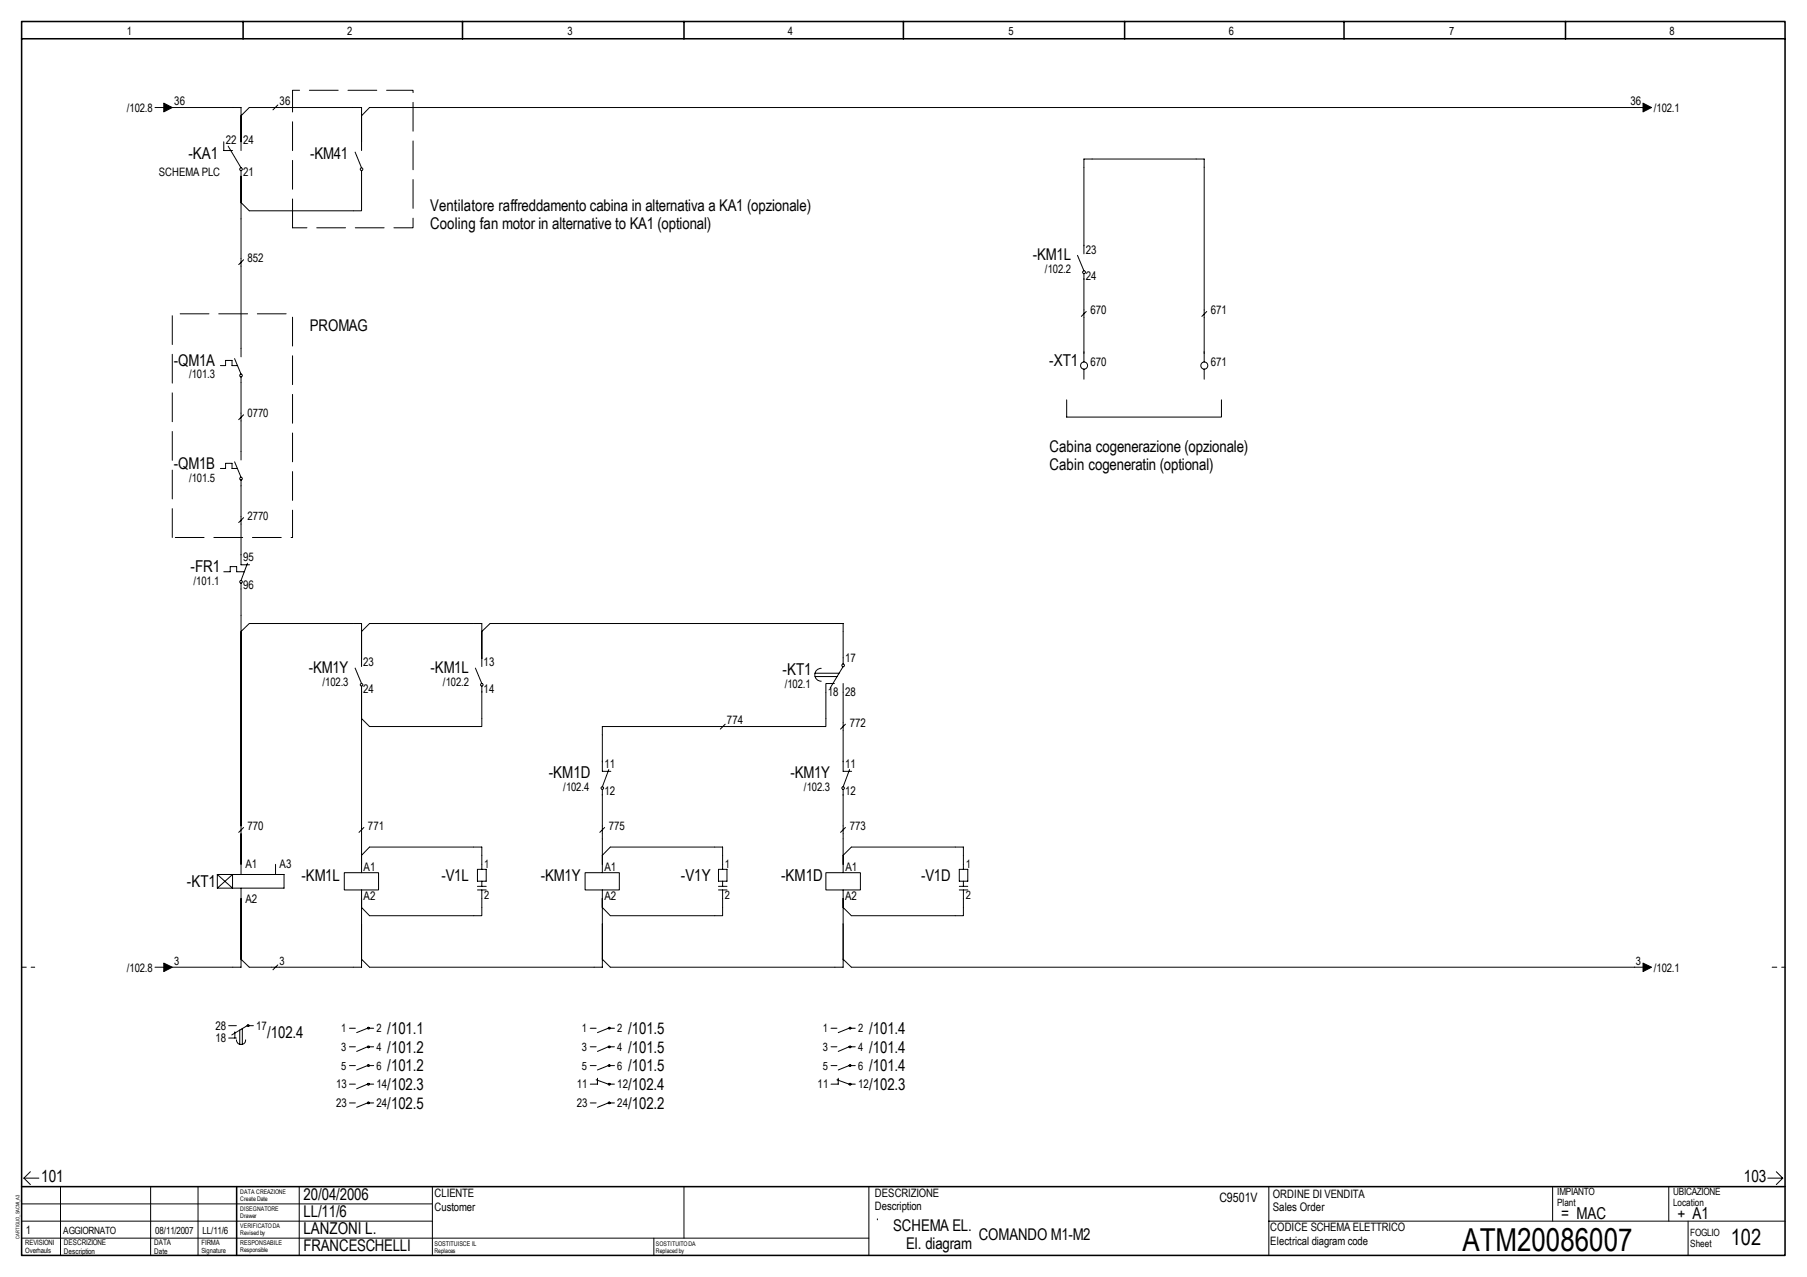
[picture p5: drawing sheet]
<svg xmlns="http://www.w3.org/2000/svg" width="297mm" height="210mm" viewBox="0 0 297 210" stroke-linecap="round" stroke-linejoin="round" font-family="sans-serif">
<path d="M3.6 3.5h289.8v202.9h-289.8zM3.6 6.4h289.8M40 3.5v2.9M76 3.5v2.9M112.4 3.5v2.9M148.5 3.5v2.9M184.9 3.5v2.9M220.9 3.5v2.9M257.3 3.5v2.9M3.6 195.1h289.8M38.9 195.1v11.3" fill="none" stroke="#000" stroke-width=".25"/>
<g fill="none" stroke="#000" stroke-width=".16">
<path d="M3.6 197.9h67.5M3.9 193.7l1.1 1M3.9 193.7h2.5M5 192.6l-1.1 1.1M9.9 195.1v11.3M24.8 195.1v11.3M32.6 195.1v11.3M49.2 195.1v11.3M71.1 195.1v11.3M112.4 195.1v8.4M290.6 193.7h2.4M292 192.6l1 1.1"/>
<path d="M293 193.7l-1 1M3.6 200.7h67.5M3.6 203.5h139.2M107.5 203.5v2.9"/>
</g>
<path d="M3.6 159h2.1M291.3 159h2.1" fill="none" stroke="#000" stroke-width=".16" stroke-dasharray=".8 .8"/>
<path d="M114.9 195.8h26.2v7h-26.2z" fill="#fff"/>
<g fill="none" stroke="#000" stroke-width=".16">
<path d="M25.5 17.7h2.1M28.2 17.7h11.4v7M39.6 19l1.4-1.3h18.4v7M45.7 17.3l-.8 .8M270.8 17.7h-210.1l-1.3 1.3M36.8 23.3v1.4h1.4M37.5 24l2.1 3.6M39.6 28v30.7M58.4 25l1 2.6M59.4 28v6.6h-18.4l-1.4-1.3M38.6 58.9l1 2.6M40 42.7l-.8 .8"/>
<path d="M177.1 42l1.1 2.5M178.2 41.7v-15.6h19.7v33.4M178.2 44.9v14.6M178.6 51.2l-.8 .8M198.4 51.2l-.8 .8M36.2 60.1h.9v-.9h1v.9h.9M36.2 77h.9v-.8h1v.8h.9M38.6 75.9l1 2.5M39.6 61.9v13.7M39.6 78.9v13.9h1.4M40 68.2l-.8 .8M175.3 65.7v2.9h25.5v-2.9"/>
<path d="M178.2 60.6v1.7M197.9 60.6v1.7M36.8 94h1v-.9h1.1v.9h1.3M39.6 95.8v47.9M40 85.1l-.8 .8M40.7 92.6l-1.1 2.8M39.6 103.8l1.4-1.3h18.4v7.1M58.4 109.8l1 2.6M59.4 112.8v30.6M59.4 103.8l1.3-1.3h18.5v7.1M78.1 109.8l1.1 2.6M79.2 112.8v6.6h-18.5l-1.3-1.3"/>
<path d="M79.2 103.8l1.4-1.3h58v6.6M119.2 119l-.8 .8M134 110.7h3.9M134 111.2h3.6M135 109.9a1.06 1.06 0 0 0-1.1 1 1.06 1.06 0 0 0 1.1 1.1M137.2 112.4h-1.4v7h-36.8v7.4h1.4M138.6 112.4v14.4h1.4M138.6 109.6l-2.1 3.5M139 119l-.8 .8M40 136l-.8 .8M59.8 136l-.8 .8M99 129.8v13.6"/>
<path d="M99.4 136l-.8 .8M100.1 126.5l-1.1 2.8M138.6 129.8v10.8M139 136l-.8 .8M139.7 126.5l-1.1 2.8M25.5 159h2.1M35.7 143.7l2.5 2.3v-2.3l-2.5 2.3M35.7 143.7h11v2.3h-11M35.7 143.7v2.3M39.6 157.7v-10v10M39.6 146v1.7M39.6 157.7v1.3h-11.4"/>
<path d="M45.3 142.1v1.6M45.7 158.6l-.8 .8M56.6 143.4h5.6v2.9h-5.6zM59.4 146.3v12.7h-18.4l-1.4-1.3M59.4 140.6l1.3-1.4h18.5v3.7M78.5 142.9h1.4v1.9h-1.4zM78.5 145.7h1.4M78.5 146.3h1.4M79.2 146.3v4.2h-18.5l-1.3-1.3M79.2 144.8v.9M96.2 143.4h5.6v2.9h-5.6zM99 149.2v-1.5v1.5"/>
<path d="M99 140.6l1.3-1.4h18.5v3.7M99 146.3v12.7h-38.3l-1.3-1.3M118.1 142.9h1.4v1.9h-1.4zM118.1 145.7h1.4M118.1 146.3h1.4M118.8 146.3v4.2h-18.5l-1.3-1.3M118.8 144.8v.9M135.8 143.4h5.6v2.9h-5.6zM138.6 149.2v-1.5v1.5M138.6 140.6v1.5v-1.5M138.6 140.6l1.4-1.4h18.4v3.7M138.6 146.3v12.7h-38.3l-1.3-1.3"/>
<path d="M138.6 157.7l1.4 1.3h130.8M138.6 142.1v1.3M157.7 142.9h1.4v1.9h-1.4zM157.7 145.7h1.4M157.7 146.3h1.4M158.4 146.3v4.2h-18.4l-1.4-1.3M158.4 144.8v.9M37.6 170.6h1.3M37.6 168.6h1.3M38.6 169.6v1M38.9 170.9a.76 .76 0 0 0 .7 .8 .76 .76 0 0 0 .8-.8M39.4 169.3v2.3"/>
<path d="M39.8 169.1v2.5M40.6 168.5l.2-.1 .1 .3h-.2zM40.6 168.6l-2.5 1.5M40.9 168.6h.8M57.4 169h1M57.4 172.1h1M57.4 175.2h1M57.4 178.2h1M60.4 169l-1.8 .7M60.4 172.1l-1.8 .7M60.4 175.2l-1.8 .7M60.4 178.2l-1.8 .8"/>
<path d="M60.4 178.1h.3v.2l-.2 .1zM60.5 168.8l.2 .1v.2h-.3zM60.5 171.9l.2 .1-.1 .2-.2-.1zM60.5 175l.2 .1v.2l-.3-.1zM60.7 169h.7M60.7 172.1h.7M60.7 175.2h.7M60.7 178.2h.7M97 169h1M97 172.1h1M97 175.2h1M98 177.5l2 .7"/>
<path d="M98.2 177.2v1h-1.2M100 168.9l.2-.1 .1 .3h-.2zM100 172l.2-.1 .1 .2-.2 .1zM100 178.2l.2-.1 .1 .2-.2 .1zM100 169l-1.8 .7M100 172.1l-1.8 .7M100 175.2l-1.8 .7M100 175h.2l.1 .2-.2 .1zM100.3 169h.7M100.3 172.1h.7M100.3 175.2h.7M100.3 178.2h.7"/>
<path d="M136.6 169h1M136.6 172.1h1M136.6 175.2h1M137.6 177.5l2 .7M137.8 177.2v1h-1.2M139.6 172l.2-.1 .1 .2-.2 .1zM139.6 178.2l.2-.1 .1 .2h-.3zM139.6 169l-1.8 .7M139.6 172.1l-1.8 .7M139.6 175.2l-1.8 .7M139.6 168.9h.3v.2h-.2zM139.6 175h.3v.2l-.2 .1z"/>
<path d="M139.9 169h.7M139.9 172.1h.7M139.9 175.2h.7M139.9 178.2h.7M57.4 181.3h1M60.4 181.3l-1.8 .7M60.4 181.2h.3v.2h-.3zM60.7 181.3h.7M97 181.3h1M100 181.3l-1.8 .7M100 181.2h.3l-.1 .2-.2-.1zM100.3 181.3h.7"/>
<path d="M142.8 195.1v11.3M208.6 195.1v11.3M255.2 195.1v5.6M274.3 195.1v5.6M144.2 200.3h.1M208.6 200.7h84.8M277.5 200.7v5.7"/>
<circle cx="39.6" cy="27.8" r=".22"/>
<circle cx="59.4" cy="27.8" r=".22"/>
<circle cx="178.2" cy="44.7" r=".23"/>
<circle cx="39.6" cy="78.7" r=".22"/>
<circle cx="39.6" cy="61.7" r=".22"/>
<circle cx="178.2" cy="60.1" r=".58"/>
<circle cx="198" cy="60.1" r=".58"/>
<circle cx="39.6" cy="95.6" r=".21"/>
<circle cx="59.4" cy="112.6" r=".21"/>
<circle cx="79.2" cy="112.6" r=".21"/>
<circle cx="138.6" cy="109.4" r=".22"/>
<circle cx="99" cy="129.5" r=".21"/>
<circle cx="138.6" cy="129.5" r=".21"/>
</g>
<g fill="#000" stroke="#000" stroke-width=".16">
<path d="M26.9 17l1.4 .7-1.4 .7z" fill-rule="evenodd"/>
<path d="M270.1 17l1.4 .7-1.4 .7z" fill-rule="evenodd"/>
<path d="M26.9 158.3l1.4 .7-1.4 .7z" fill-rule="evenodd"/>
<path d="M270.1 158.3l1.4 .7-1.4 .7z" fill-rule="evenodd"/>
</g>
<path d="M48.1 37.4v-22.6h19.8v22.6h-19.8M28.3 88.3v-36.7h19.8v36.7h-19.8" fill="none" stroke="#000" stroke-width=".16" stroke-dasharray="4.7 1.6"/>
<text font-size="5.2" x="240.4" y="205.6">ATM20086007</text>
<text font-size="3.7" x="284.5" y="204.6">102</text>
<g font-size="2.7">
<text x="31" y="26.2">-KA1</text>
<text x="51" y="26.2">-KM41</text>
<text x="70.7" y="34.7">Ventilatore raffreddamento cabina in alternativa a KA1 (opzionale)</text>
<text x="70.7" y="37.6">Cooling fan motor in alternative to KA1 (optional)</text>
<text x="169.8" y="42.8">-KM1L</text>
<text x="50.9" y="54.4">PROMAG</text>
<text x="28.6" y="60.1">-QM1A</text>
<text x="172.5" y="60.1">-XT1</text>
<text x="28.6" y="77">-QM1B</text>
<text x="172.5" y="74.2">Cabina cogenerazione (opzionale)</text>
<text x="172.5" y="77.2">Cabin cogeneratin (optional)</text>
<text x="31.3" y="94">-FR1</text>
<text x="50.8" y="110.6">-KM1Y</text>
<text x="70.8" y="110.6">-KM1L</text>
<text x="128.6" y="111">-KT1</text>
<text x="90.2" y="127.9">-KM1D</text>
<text x="129.9" y="127.9">-KM1Y</text>
<text x="30.7" y="145.8">-KT1</text>
<text x="49.6" y="144.9">-KM1L</text>
<text x="72.6" y="144.9">-V1L</text>
<text x="88.9" y="144.9">-KM1Y</text>
<text x="111.9" y="144.9">-V1Y</text>
<text x="128.4" y="144.9">-KM1D</text>
<text x="151.4" y="144.9">-V1D</text>
<text x="43.9" y="170.6">/102.4</text>
<text x="63.7" y="170">/101.1</text>
<text x="63.7" y="173">/101.2</text>
<text x="103.2" y="170">/101.5</text>
<text x="103.2" y="173">/101.5</text>
<text x="142.9" y="170">/101.4</text>
<text x="142.9" y="173">/101.4</text>
<text x="63.7" y="176.1">/101.2</text>
<text x="63.7" y="179.1">/102.3</text>
<text x="103.2" y="176.1">/101.5</text>
<text x="103.2" y="179.1">/102.4</text>
<text x="142.9" y="176.1">/101.4</text>
<text x="142.9" y="179.1">/102.3</text>
<text x="63.7" y="182.2">/102.5</text>
<text x="103.2" y="182.2">/102.2</text>
<text x="6.8" y="194.3">101</text>
<text x="49.9" y="197.2">20/04/2006</text>
<text x="286.7" y="194.3">103</text>
<text x="49.9" y="202.8">LANZONI L.</text>
<text x="49.9" y="200">LL/11/6</text>
<text x="146.8" y="202.3">SCHEMA EL.</text>
<text x="160.9" y="203.8">COMANDO M1-M2</text>
<text x="256.6" y="200.3">= MAC</text>
<text x="275.7" y="200.3">+ A1</text>
<text x="49.9" y="205.6">FRANCESCHELLI</text>
<text x="148.9" y="205.3">El. diagram</text>
</g>
<text font-size="2.1" x="200.5" y="197.5">C9501V</text>
<g font-size="1.9">
<text x="20.8" y="5.7">1</text>
<text x="57.1" y="5.7">2</text>
<text x="93.3" y="5.7">3</text>
<text x="129.5" y="5.7">4</text>
<text x="165.8" y="5.7">5</text>
<text x="202" y="5.7">6</text>
<text x="238.2" y="5.7">7</text>
<text x="274.4" y="5.7">8</text>
<text x="28.7" y="17.3">36</text>
<text x="46" y="17.3">36</text>
<text x="268" y="17.3">36</text>
<text x="20.8" y="18.4">/102.8</text>
<text x="37.1" y="23.7">22</text>
<text x="40" y="23.7">24</text>
<text x="271.8" y="18.4">/102.1</text>
<text x="26.1" y="29">SCHEMA PLC</text>
<text x="40" y="29">21</text>
<text x="178.5" y="41.7">23</text>
<text x="40.7" y="43.1">852</text>
<text x="171.8" y="44.9">/102.2</text>
<text x="178.5" y="46">24</text>
<text x="179.3" y="51.6">670</text>
<text x="199" y="51.6">671</text>
<text x="31.1" y="62.2">/101.3</text>
<text x="179.3" y="60.1">670</text>
<text x="199" y="60.1">671</text>
<text x="40.7" y="68.6">0770</text>
<text x="31.1" y="79.2">/101.5</text>
<text x="40.7" y="85.5">2770</text>
<text x="40" y="92.2">95</text>
<text x="31.8" y="96.1">/101.1</text>
<text x="40" y="96.8">96</text>
<text x="53" y="112.7">/102.3</text>
<text x="59.7" y="109.5">23</text>
<text x="59.7" y="113.8">24</text>
<text x="72.8" y="112.7">/102.2</text>
<text x="79.5" y="109.5">13</text>
<text x="79.5" y="113.8">14</text>
<text x="129" y="113.1">/102.1</text>
<text x="138.9" y="108.8">17</text>
<text x="119.5" y="119.1">774</text>
<text x="136.1" y="114.5">18</text>
<text x="138.9" y="114.5">28</text>
<text x="139.7" y="119.4">772</text>
<text x="92.6" y="130">/102.4</text>
<text x="99.4" y="126.3">11</text>
<text x="99.4" y="130.6">12</text>
<text x="132.2" y="130">/102.3</text>
<text x="138.9" y="126.3">11</text>
<text x="138.9" y="130.6">12</text>
<text x="40.7" y="136.4">770</text>
<text x="60.5" y="136.4">771</text>
<text x="100.1" y="136.4">775</text>
<text x="139.7" y="136.4">773</text>
<text x="40.3" y="142.7">A1</text>
<text x="46" y="142.7">A3</text>
<text x="59.8" y="143.1">A1</text>
<text x="79.6" y="142.7">1</text>
<text x="99.4" y="143.1">A1</text>
<text x="119.2" y="142.7">1</text>
<text x="139" y="143.1">A1</text>
<text x="158.8" y="142.7">1</text>
<text x="40.3" y="148.4">A2</text>
<text x="59.8" y="148">A2</text>
<text x="79.6" y="147.7">2</text>
<text x="99.4" y="148">A2</text>
<text x="119.2" y="147.7">2</text>
<text x="138.9" y="148">A2</text>
<text x="158.8" y="147.7">2</text>
<text x="20.8" y="159.7">/102.8</text>
<text x="28.7" y="158.7">3</text>
<text x="46" y="158.7">3</text>
<text x="268.9" y="158.7">3</text>
<text x="271.8" y="159.7">/102.1</text>
<text x="35.4" y="171.2">18</text>
<text x="35.4" y="169.2">28</text>
<text x="42.1" y="169.2">17</text>
<text x="56.1" y="169.7">1</text>
<text x="56.1" y="172.8">3</text>
<text x="61.9" y="169.7">2</text>
<text x="61.9" y="172.8">4</text>
<text x="95.7" y="169.7">1</text>
<text x="95.7" y="172.8">3</text>
<text x="101.5" y="169.7">2</text>
<text x="101.5" y="172.8">4</text>
<text x="135.3" y="169.7">1</text>
<text x="135.3" y="172.8">3</text>
<text x="141.1" y="169.7">2</text>
<text x="141.1" y="172.8">4</text>
<text x="55.2" y="178.9">13</text>
<text x="56.1" y="175.8">5</text>
<text x="61.9" y="178.9">14</text>
<text x="61.9" y="175.8">6</text>
<text x="94.8" y="178.9">11</text>
<text x="95.7" y="175.8">5</text>
<text x="101.5" y="178.9">12</text>
<text x="101.5" y="175.8">6</text>
<text x="134.4" y="178.9">11</text>
<text x="135.3" y="175.8">5</text>
<text x="141.1" y="178.9">12</text>
<text x="141.1" y="175.8">6</text>
<text x="55.2" y="181.9">23</text>
<text x="61.9" y="181.9">24</text>
<text x="94.8" y="181.9">23</text>
<text x="101.5" y="181.9">24</text>
<text x="71.4" y="196.8">CLIENTE</text>
<text x="143.8" y="196.8">DESCRIZIONE</text>
<text x="209.2" y="196.9">ORDINE DI VENDITA</text>
<text x="4.3" y="202.8">1</text>
<text x="71.4" y="199">Customer</text>
<text x="143.8" y="198.9">Description</text>
<text x="208.8" y="202.4">CODICE SCHEMA ELETTRICO</text>
<text x="209.2" y="199">Sales Order</text>
<text x="208.8" y="204.6">Electrical diagram code</text>
</g>
<g font-size="1.6">
<text x="256" y="196.5">IMPIANTO</text>
<text x="275" y="196.5">UBICAZIONE</text>
<text x="10.4" y="202.8">AGGIORNATO</text>
<text x="25.5" y="202.8">08/11/2007</text>
<text x="33.3" y="202.8">LL/11/6</text>
<text x="256" y="198.3">Plant</text>
<text x="275" y="198.3">Location</text>
<text x="277.9" y="203.2">FOGLIO</text>
<text x="277.9" y="205">Sheet</text>
</g>
<g font-size="1.3">
<text x="10.5" y="204.7">DESCRIZIONE</text>
<text x="10.5" y="206.1">Description</text>
<text x="25.4" y="204.7">DATA</text>
<text x="25.4" y="206.1">Date</text>
</g>
<g font-size="1.2">
<text x="4.1" y="204.7">REVISIONI</text>
<text x="4.1" y="206">Overhauls</text>
<text x="33.1" y="204.7">FIRMA</text>
<text x="33.1" y="206">Signature</text>
</g>
<g font-size="1.1">
<text x="39.5" y="204.7">RESPONSABILE</text>
<text x="71.4" y="204.7">SOSTITUISCE IL</text>
</g>
<g font-size="1">
<text x="39.5" y="196.2">DATA CREAZIONE</text>
<text x="39.5" y="197.4">Create Date</text>
<text x="39.5" y="199">DISEGNATORE</text>
<text x="39.5" y="200.2">Drawer</text>
<text x="39.5" y="201.8">VERIFICATO DA</text>
<text x="39.5" y="203.1">Revised by</text>
<text x="39.5" y="205.8">Responsible</text>
<text x="71.4" y="205.9">Replaces</text>
<text x="107.8" y="204.7">SOSTITUITO DA</text>
<text x="107.8" y="205.9">Replaced by</text>
</g>
<text font-size=".8" x="3.2" y="203.6" transform="rotate(-90 3.2 203.6)">CARTIGLIO_SACMI_A3</text>
</svg>
